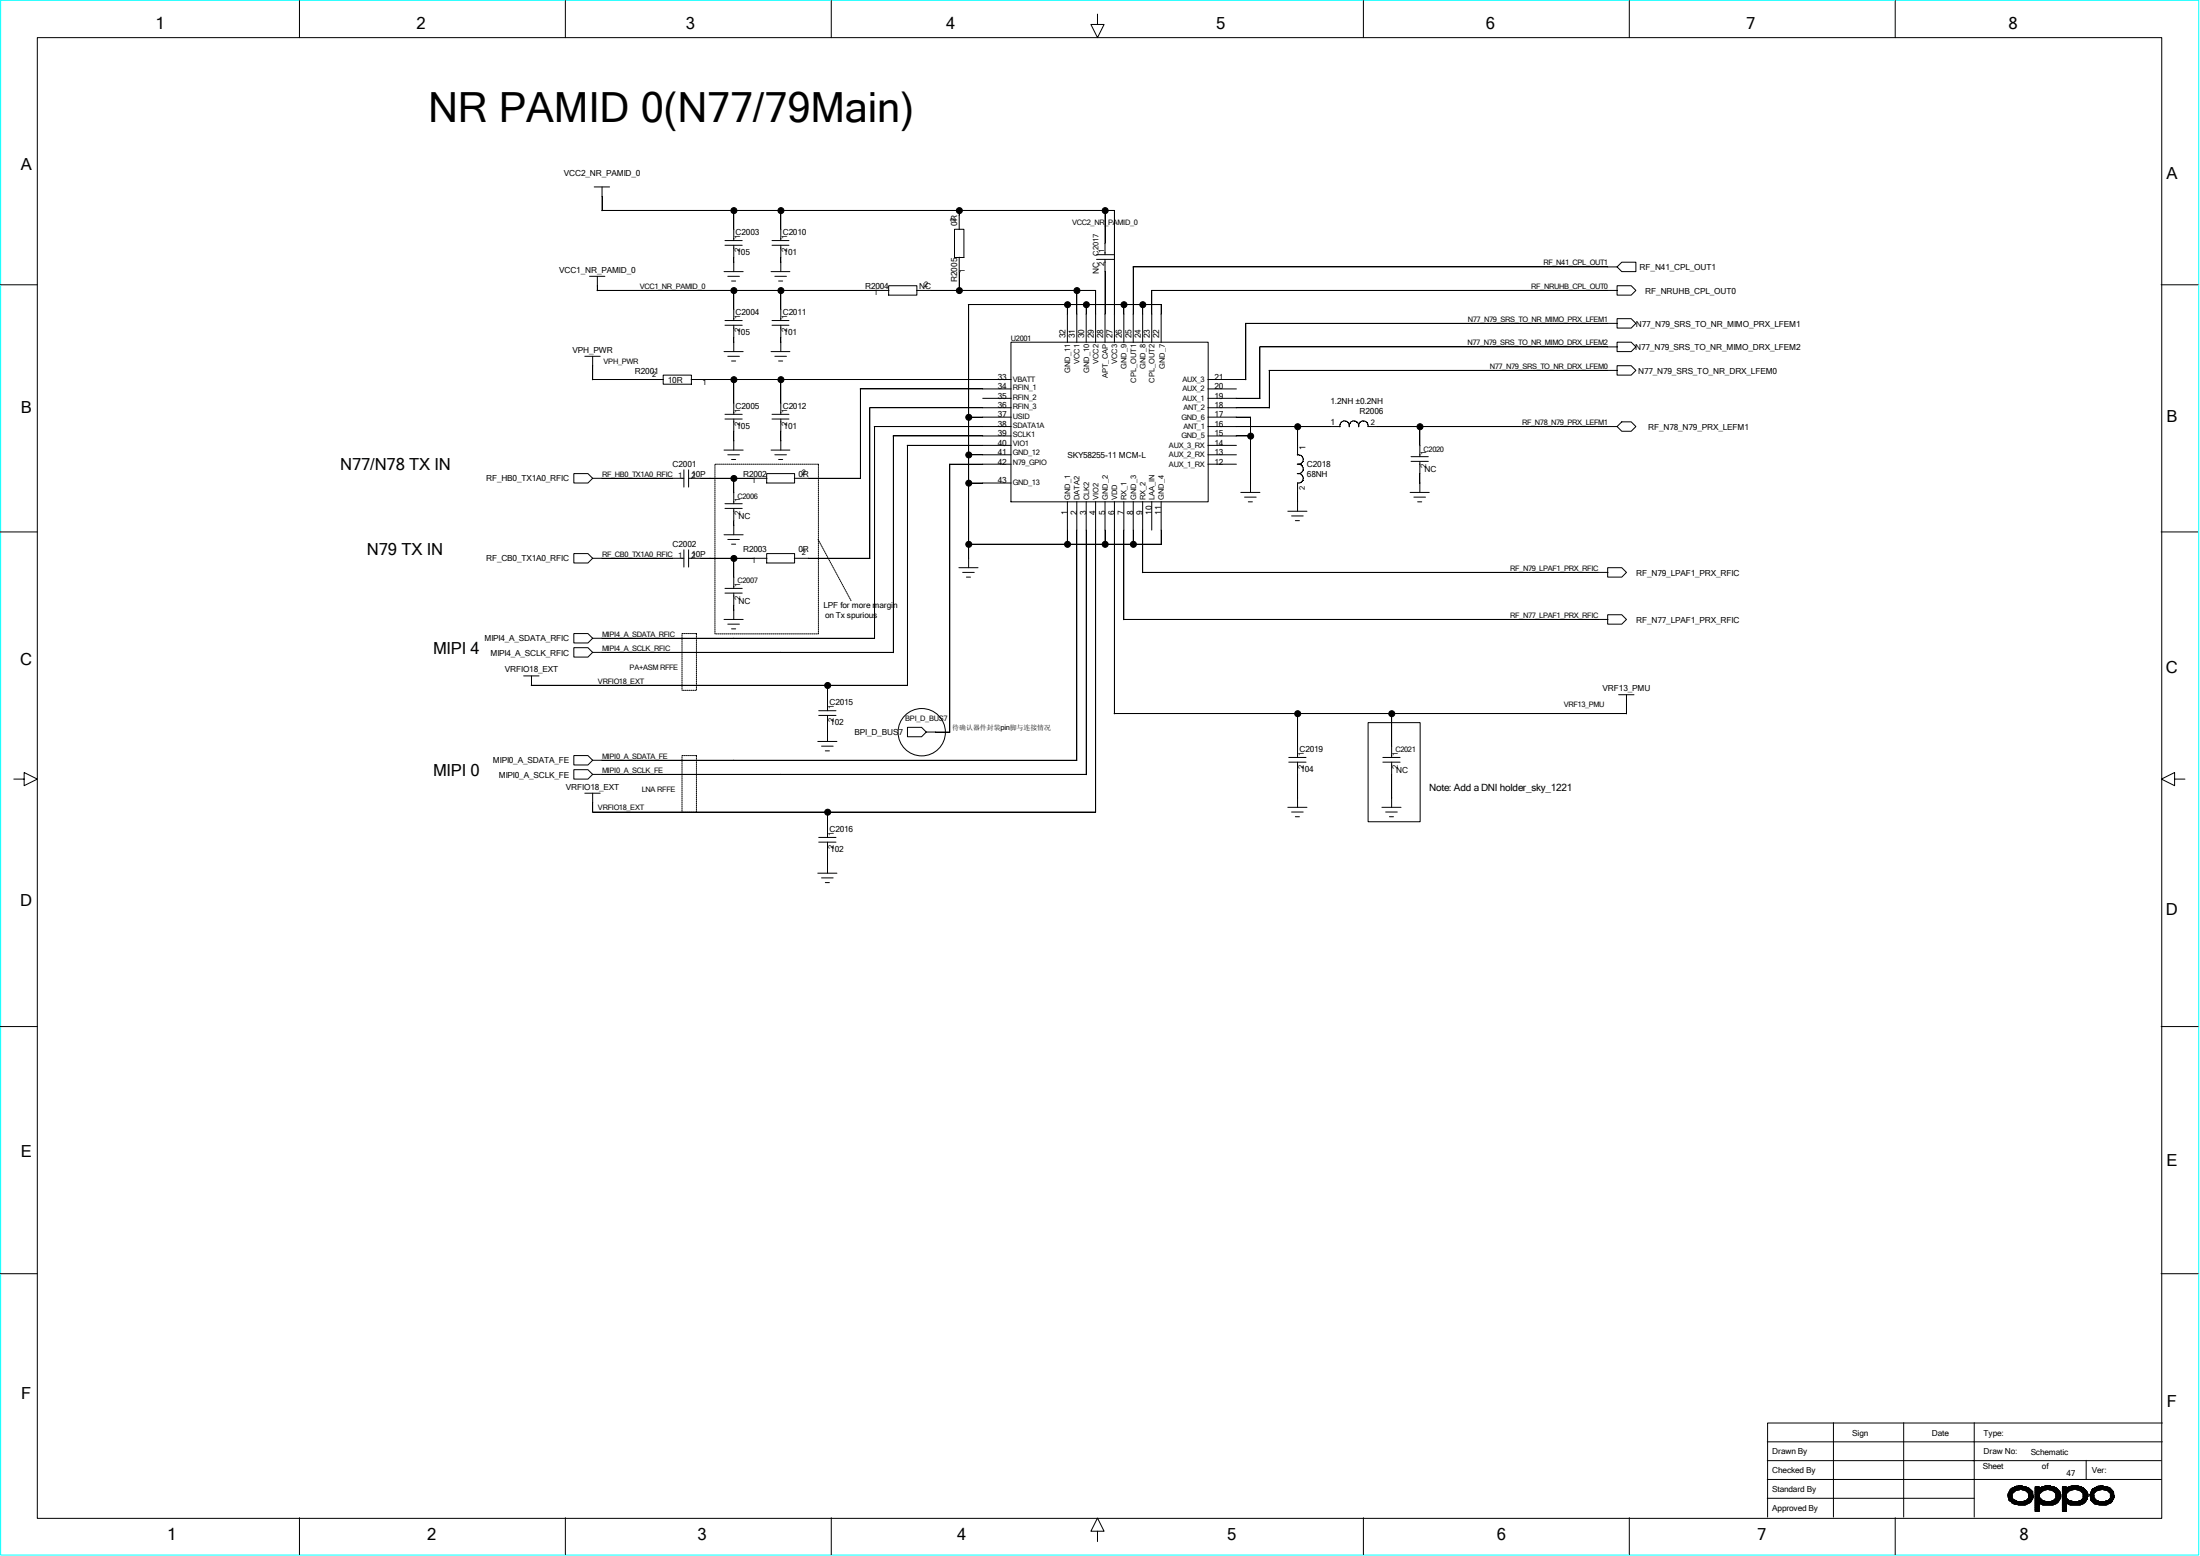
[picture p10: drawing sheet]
<svg xmlns="http://www.w3.org/2000/svg" width="297mm" height="210mm" viewBox="0 0 297 210" stroke-linecap="round" stroke-linejoin="round" font-family="sans-serif">
<path d="M.1 0h296.7v209.9h-296.7z" fill="none" stroke="#0ff" stroke-width=".14"/>
<g fill="none" stroke="#000" stroke-width=".14">
<path d="M5 5.1h286.8v199.8h-286.8zM40.4 .1v5M76.3 .1v5M112.2 .1v5M148.2 1.9v1.4h.9l-.9 1.8-.9-1.8h.9M184.1 .1v5M220 .1v5M255.9 .1v5M0 38.4h5M79.6 37.3h2.1M80.2 25.2h2.1M80.6 39.2h39.4"/>
<path d="M80.6 37.3v1.9M81.2 28.4h69.3v17.8M81.3 25.2v3.2M97.7 36.7h2.6M97.9 33.1h2.3M97.9 32.5h2.3M98.3 37.3h1.5M98.8 37.9h.5M99.1 28.4v4.1M99.1 33.1v3.6M99.1 39.2v4.1M104.1 36.7h2.5"/>
<path d="M104.2 33.1h2.3M104.2 32.5h2.3M104.6 37.3h1.6M105.1 37.9h.6M105.4 28.4v4.1M105.4 33.1v3.6M105.4 39.2v4.1M120 38.6h3.8v1.2h-3.8zM123.7 39.2h24.2v7M128.9 30.9h1.2v3.9h-1.2zM129.5 28.4v2.6M129.5 34.7v4.5"/>
<path d="M145.4 39.2v7M148 35h2.4M148 34.4h2.4M149.2 28.4v6M149.2 35v11.2M153 36h65.4M153 36v10.2M155.4 39.2h63M155.5 39.2v7M218.3 38.6h1.9l.7 .6-.7 .6h-1.9zM218.3 36l.6-.6h2v1.3h-2zM291.8 38.4h5"/>
<path d="M79 48.1h2M80 51.2h9.6M80 48.1v3.2M89.5 50.6h3.8v1.3h-3.8zM93.3 51.2h43.2M97.7 47.5h2.6M97.9 43.9h2.3M97.9 43.3h2.3M97.9 56.6h2.3M97.9 55.9h2.3M98.3 48.1h1.5M98.8 48.7h.5"/>
<path d="M99.1 43.9v3.6M99.1 51.2v4.7M99.1 56.6v4.1M104.1 47.5h2.5M104.2 43.9h2.3M104.2 43.3h2.3M104.2 56.6h2.3M104.2 55.9h2.3M104.6 48.1h1.6M105.1 48.7h.6M105.4 43.9v3.6M105.4 51.2v4.7"/>
<path d="M105.4 56.6v4.1M116.1 52.5h20.4M116.2 52.5v12.1M117.4 55h19.1M117.4 55v20.4M118 57.6h18.5M118.1 57.6v28.6M120.6 58.8h15.9M120.6 58.8v29.3M130.7 56.3h5.8M130.7 41.1h26.1v5.1M130.8 41.1v35.5"/>
<path d="M132.7 53.8h3.8M136.5 46.2h26.6v21.5h-26.6zM144.1 41.1v5.1M146.6 41.1v5.1M151.7 41.1v5.1M154.3 41.1v5.1M163.1 56.3h5.7v10.2M163.1 58.8h5.7M163.1 52.5h3.8M163.1 55h8.3M163.1 57.6h17.8M163.1 53.8h7"/>
<path d="M163.1 51.2h5.1M168.1 43.6h50.3M168.2 43.6v7.7M170.1 46.8h48.3M170.1 46.8v7M171.3 50h47.1M171.4 50v5.1M175.2 57.6v3.8M181.4 56.8h.2a.64 .64 0 0 1 .6 .6M181.4 56.8l-.3 .2-.2 .3v.3M182.6 56.8h.2a.64 .64 0 0 1 .6 .6M182.7 56.8l-.4 .2-.1 .3v.3"/>
<path d="M183.9 56.8h.2a.64 .64 0 0 1 .6 .6M183.9 56.8l-.3 .2-.2 .3v.3M184.7 57.6h33.7M184.7 57.4v.2M191.7 57.6v4M218.3 49.4h1.9l.7 .6-.7 .6h-1.9zM218.3 46.2h1.9l.7 .6-.7 .7h-1.9zM218.3 43h1.9l.7 .6-.7 .7h-1.9zM218.3 57.6l.6-.7h1.3l.7 .7-.7 .6h-1.3zM0 71.8h5M77.5 63.9h1.9l.6 .7-.6 .6h-1.9zM77.5 74.7h1.9l.6 .7-.6 .6h-1.9z"/>
<path d="M80 64.6h12.3M80 75.4h12.3M92.3 63.4v2.3M92.3 74.2v2.3M93 64.6h10.5M93 63.4v2.3M93 74.2v2.3M93 75.4h10.5M96.5 62.7h14v22.9h-14zM97.7 60.7h2.6M97.7 72.2h2.6M97.9 68.6h2.3"/>
<path d="M97.9 68h2.3M97.9 79.4h2.3M98.3 61.4h1.5M98.3 72.8h1.5M98.8 62h.5M98.8 73.4h.5M99.1 64.6v3.4M99.1 68.6v3.6M99.1 75.4v4M103.5 63.9h3.8v1.3h-3.8zM103.5 74.7h3.8v1.3h-3.8zM104.1 60.7h2.5"/>
<path d="M104.6 61.4h1.6M105.1 62h.6M107.2 64.6h9M107.2 75.4h10.2M110.4 72.8l4.5 8.3M122.5 60.1h14M122.5 60.1v32.4M128.2 62.7h8.3M128.2 62.7v36.1M129.5 76.6h2.5M130 77.3h1.5M130.5 77.9h.5"/>
<path d="M130.7 61.4h5.8M130.7 73.4h26.1M130.7 65.2h5.8M144.1 67.7v5.8M145.4 67.7v35M146.6 67.7v36.9M147.9 67.7v41.9M149.2 67.7v5.8M150.5 67.7v28.7M151.7 67.7v16M153 67.7v5.8M154.2 77.3h62.9"/>
<path d="M154.3 67.7v9.6M155.5 67.7v3.8M156.8 67.7v5.8M163.1 61.4h3.8M163.1 60.1h3.8M163.1 62.7h3.8M167.5 66.5h2.6M168 67.1h1.6M168.5 67.7h.6M173.9 69h2.5M174.4 69.6h1.5M174.9 70.3h.5"/>
<path d="M175.1 61.4h.2a.63 .63 0 0 1 .6 .5M175.1 62.7a.67 .67 0 0 1 .8 .5M175.1 63.9a.67 .67 0 0 1 .8 .5M175.2 65.2v3.8M175.2 65.2h.2M175.9 61.8a.67 .67 0 0 1-.6 .9M175.9 63.1a.67 .67 0 0 1-.6 .8M175.9 64.4v.4a.62 .62 0 0 1-.6 .4M190.4 66.5h2.6M190.5 62.3h2.3M190.5 61.6h2.3M190.9 67.1h1.5"/>
<path d="M191.4 67.7h.5M191.7 62.3v4.2M217 76.6h1.9l.7 .7-.7 .6h-1.9zM291.8 71.8h5M70.7 91.2h2.1M71.7 92.5h50.8M71.8 91.2v1.3M77.5 85.5h1.9l.6 .6-.6 .7h-1.9zM77.5 87.4h1.9l.6 .7-.6 .6h-1.9zM80 86.1h38.1M80 88.1h40.6M92.1 85.5h1.9v7.7h-1.9z"/>
<path d="M97.7 83.6h2.6M97.9 80.1h2.3M98.3 84.2h1.5M98.8 84.9h.5M99.1 80.1v3.5M110.5 96.6h2.4M110.5 95.9h2.4M111.7 92.5v3.4M111.7 96.6v3.5M122.5 98.2h1.9l.7 .6-.7 .6h-1.9zM125 98.8h3.2M150.4 96.3h69.2"/>
<path d="M151.7 83.6h65.4M175.2 96.3v5.9M184.7 97.5h7v13.4h-7zM187.9 96.3v5.9M217 83h1.9l.7 .6-.7 .6h-1.9zM218.5 93.8h2.1M219.6 93.8v2.6M1.9 105.2h1.4v-.9l1.7 .9-1.7 .8v-.8M77.5 102h1.9l.6 .6-.6 .7h-1.9zM77.5 103.9h1.9l.6 .6-.6 .7h-1.9zM79 107.1h2M80 102.6h65.4"/>
<path d="M80 104.5h66.6M80 109.6h67.9M80 107.1v2.5M92.1 102h1.9v7.6h-1.9zM110.4 100.1h2.6M110.4 117.9h2.6M110.5 113.7h2.4M110.5 113h2.4M110.9 100.7h1.6M110.9 118.5h1.6M111.4 101.3h.6M111.4 119.1h.6"/>
<path d="M111.7 109.6v3.4M111.7 113.7v4.2M173.9 109h2.5M174 102.9h2.3M174 102.2h2.3M174.4 109.6h1.5M174.9 110.2h.5M175.2 102.9v6.1M186.6 109h2.5M186.7 102.9h2.3M186.7 102.2h2.3M187.1 109.6h1.5"/>
<path d="M187.6 110.2h.5M187.9 102.9v6.1M293.6 105.2v-.9l-1.8 .9 1.8 .8v-.8h1.4M0 138.6h5M291.8 138.6h5M0 171.9h5M291.8 171.9h5M238.6 194.6h53.3M238.6 199.7h53.2M238.6 197.1h53.2M247.5 192v12.8M257 192v12.8"/>
<path d="M266.5 192v12.8M281.6 197.1v2.6M291.9 192.1h-53.3v12.7M40.4 204.9v4.9M76.3 204.9v4.9M112.2 204.9v4.9M148.2 206.7h.9l-.9-1.8-.9 1.8h.9v1.4M184.1 204.9v4.9M220 204.9v4.9M238.6 202.2h27.9M255.9 204.9v4.9M271.1 201.6h.6"/>
<path d="M271.1 201.7h.5M271.1 201.8h.5M271.1 202h.5M271.1 202.1h.5M271.2 202.2h.4M271.2 201.3h.8M271.2 202.4h.7M271.2 202.5h.8M271.2 201.5v1M271.2 201.4v.8M271.3 202.6h.8M271.4 201.2v1.4h.6v.4v-.6"/>
<path d="M271.4 201.2v1.3M271.4 201h2.5M271.5 201v1.6v-1.5v.1M271.5 202.2v.4h.7M271.5 201a2.22 2.22 0 0 1 2.9 .3l.1 .8a1.54 1.54 0 0 1-1.7 1l-.9-.1-.7-.5-.1-.8zM271.6 201.6l.5-.4 .7-.2 .7 .2 .4 .4v.6a1.54 1.54 0 0 1-2.3 0zM271.6 200.9v1.8M271.6 200.8h2.2M271.7 200.8v.7M271.7 202.3v.6M271.9 202.5v.5h1.9M271.9 200.8v.7h-.7"/>
<path d="M272 200.7v.5M272 200.7h1.4M272.1 200.7v.5h-.8M272.1 202.6v.4M272.2 200.7v.4M272.2 202.6v.4M272.2 200.6h.8M272.4 200.7v.4M272.4 202.7v.4M272.5 203.1h1M272.5 200.5v.6M272.5 202.7v.4"/>
<path d="M272.6 200.5v.6h-1.3M272.6 202.7v.4M272.8 200.5v.5M272.8 202.7v.4M272.9 200.5v.5M272.9 202.7v.4M273 200.5v.6h1.2M273 202.7v.4M273.1 200.7v.4M273.1 202.7v.4M273.3 200.7v.4M273.3 202.6v.5"/>
<path d="M273.3 202.6h1M273.4 200.7v.4M273.4 202.6v.5M273.4 201.2h.9M273.5 202.6v.4v-.4M273.5 200.7v.5M273.6 201.3h.8M273.6 200.8v.5M273.6 202.4v.6h-1.5M273.7 201.5h.7M273.8 200.8v.7M273.8 202.3v.6"/>
<path d="M273.9 202.2h.5M273.9 201.6h.5M273.9 201.7h.5M273.9 201.8h.6M273.9 202h.6M273.9 202.1h.6M273.9 200.8v.8M273.9 202.2v.7M274 200.9v2h-2.4M274.2 201v1.7h-2.6M274.3 201.2v1.3h-.7M274.4 201.3v1.1h-.7"/>
<path d="M274.7 202.2h.7M274.7 201h3M274.7 201.2h1.2M274.7 201.6h.6M274.7 201.7h.6M274.7 201.8h.6M274.7 202h.6M274.7 202.1h.6M274.7 202.4h.8M274.7 202.5h1M274.7 202.6h1.1M274.7 203h.6"/>
<path d="M274.7 203.1h.6M274.7 200.8h2.9M274.7 200.7h.6M274.7 203.2h.6M274.7 203.4h.6M274.7 203.5h.6M274.7 203.6h.6M274.7 203.8h.6M274.7 203.9h.6M274.8 200.7h.5v.3v-.2l.9-.2h.6l.3 .1a1.21 1.21 0 0 1 1 .9 1.21 1.21 0 0 1-.4 1.3 2.25 2.25 0 0 1-1.4 .2 .83 .83 0 0 1-.9-.2h-.1v1.1h-.5zM274.8 200.7v3.3M274.9 200.7v3.3"/>
<path d="M275 200.7v3.3M275.2 200.7v3.3M275.3 200.7v3.3h-.6M275.3 201.6l.5-.4 .6-.2 .8 .2 .4 .4v.6a1.54 1.54 0 0 1-2.3 0zM275.4 200.8v.8M275.4 202.2v.7M275.5 203h2.1M275.5 200.8v.7h-.8M275.5 202.3v.7M275.6 200.7h1.7M275.7 200.7v.6h-1M275.7 202.4v.6"/>
<path d="M275.8 200.7v.5M275.8 202.6v.5M275.9 200.7v.4M275.9 202.6v.5M276.1 200.5v.6M276.1 202.6v.5M276.1 200.6h.7M276.2 200.5v.6h-1.5M276.2 202.7v.4M276.3 200.5v.6M276.3 202.7v.4M276.4 200.5v.5"/>
<path d="M276.4 202.7v.4M276.6 200.5v.6M276.6 202.7v.4M276.6 201.1h1.2M276.7 200.5v.6M276.7 202.7v.4M276.8 200.5v.6M276.8 202.7v.4M276.9 200.7v.4M276.9 202.6v.5M277 201.2h1M277 202.6h.8"/>
<path d="M277.1 200.7v.4M277.1 202.6v.5M277.2 200.7v.5M277.2 202.6v.5h-1.4M277.3 201.3h.8M277.3 202.5h.7M277.3 200.7v.6M277.3 202.4v.6M277.4 201.5h.7M277.5 200.8v.7M277.5 202.3v.7M277.5 202.2h.7"/>
<path d="M277.5 201.6h.6M277.5 201.7h.7M277.5 201.8h.7M277.5 202.1h.7M277.6 200.8v.8M277.6 202.2v.7M277.7 200.9v2h-3M277.8 201v1.7h-3.1M278 201.2v1.4M278.1 201.3v1.1h-.7M278.2 201.8v.2h-.7M278.4 202.2h.6"/>
<path d="M278.4 201h3M278.4 201.2h1.1M278.4 201.6h.6M278.4 201.7h.6M278.4 201.8h.6M278.4 202h.6M278.4 202.1h.6M278.4 202.4h.7M278.4 202.5h.8M278.4 202.6h1.1M278.4 203h.6M278.4 203.1h.6"/>
<path d="M278.4 200.8h2.9M278.4 200.7h.6M278.4 203.2h.6M278.4 203.4h.6M278.4 203.5h.6M278.4 203.6h.6M278.4 203.8h.6M278.4 203.9h.6M278.5 200.7h.5v.3v-.2h.1a2.02 2.02 0 0 1 2.4 .3l.1 .2a.49 .49 0 0 1 .2 .8 1.18 1.18 0 0 1-1.6 1h-.2a.83 .83 0 0 1-.9-.2h-.1v1.1h-.5zM278.5 200.7v3.3M278.6 200.7v3.3M278.7 200.7v3.3"/>
<path d="M278.8 200.7v3.3M279 200.7v3.3h-.6M279.1 200.8v.7h-.7M279.1 202.3v.6M279.2 203h2.1M279.2 200.7v.6h-.8M279.2 202.4v.6M279.3 200.7h1.7M279.4 200.7v.5M279.4 202.6v.4M279.4 201.2l.7-.2 .8 .2 .4 .4v.6a1.54 1.54 0 0 1-2.3 0v-.6zM279.5 200.7v.4"/>
<path d="M279.5 202.6v.5M279.6 200.5v.6M279.6 202.6v.5M279.7 200.5v.6h-1.3M279.7 202.6v.5M279.9 200.5v.6M279.9 202.7v.4M280 200.5v.5M280 202.7v.4M280.1 200.5v.5M280.1 202.7v.4M280.2 200.5v.5"/>
<path d="M280.2 202.7v.4M280.3 201.1h1.2M280.4 200.5v.6M280.4 202.7v.4M280.5 200.5v.6M280.5 202.7v.4M280.6 200.5v.6M280.6 202.6v.5M280.7 201.2h.9M280.8 200.7v.4M280.8 202.6v.5M280.8 202.6h.7"/>
<path d="M280.9 200.7v.5M280.9 202.6v.5h-1.5M281 201.3h.8M281 202.5h.6M281 200.7v.6M281 202.4v.6M281.1 201.5h.7M281.1 200.8v.7M281.1 202.3v.7M281.2 202.2h.6M281.2 201.6h.7M281.2 201.7h.7"/>
<path d="M281.2 201.8h.7M281.2 202h.7M281.2 202.1h.6M281.3 200.8v2.1M281.4 200.9v2h-3M281.5 201v1.7h-3.1M281.6 201.2v1.4M281.8 201.3v1.1h-.7M282.1 201.7h.6M282.2 201.8h.5M282.2 202h.5M282.2 202.2h.5"/>
<path d="M282.2 201.6h.5M282.2 202.4h.6M282.3 201.3v1.2h.7M282.3 202.1h.4M282.4 201.2h.8M282.4 202.6h.8M282.4 201v1.6M282.5 201h2.4M282.5 200.9v1.8M282.5 201a2.06 2.06 0 0 1 2.8 .3l.2 .8-.4 .6-.8 .4-1.5-.1-.5-.5-.1-.8zM282.6 202.9h2.4M282.7 200.9v2"/>
<path d="M282.7 200.8h2.1M282.8 200.8v.7h-.6M282.8 202.2v.8M282.9 200.8v.5h-.5M282.9 202.3v.7M283 200.7h1.3M283 201.2l.8-.2 .8 .2 .3 .4v.6a1.54 1.54 0 0 1-2.2 0v-.6zM283 200.7v.5M283 202.4v.6M283.2 200.7v.4M283.2 202.6v.4M283.3 200.6h.6"/>
<path d="M283.3 200.7v.4M283.3 202.6v.5M283.4 200.7v.4M283.4 202.7v.4M283.5 200.5v.6h-1M283.5 202.7v.4M283.7 200.5v.6M283.7 202.7v.4M283.8 200.5v.5M283.8 202.7v.4M283.9 200.5v.6M283.9 202.7v.4"/>
<path d="M284 201.1h1.1M284.1 200.7v.4M284.1 202.7v.4M284.2 200.7v.4M284.2 202.7v.4M284.3 200.7v.4M284.3 202.6v.5M284.4 200.7v.4M284.4 202.6v.5h-1M284.5 201.2h.7M284.6 200.7v.5M284.6 202.6v.4h-1.9"/>
<path d="M284.6 201.3h.7M284.6 202.5h.6M284.7 200.8v.5M284.7 202.4v.6M284.8 201.5h.5M284.8 200.8v.7M284.8 202.3v.6M284.9 202.2h.4M284.9 201.6h.4M284.9 201.7h.4M284.9 201.8h.6M284.9 202h.6"/>
<path d="M284.9 202.1h.6M284.9 200.9v2M285.1 201v1.7h-2.6M285.2 201.2v1.4h-.9M285.3 201.3v1.1h-.5"/>
<circle cx="99.1" cy="28.4" r=".4"/>
<circle cx="99.1" cy="39.2" r=".4"/>
<circle cx="105.4" cy="39.2" r=".4"/>
<circle cx="105.4" cy="28.4" r=".4"/>
<circle cx="129.5" cy="28.4" r=".4"/>
<circle cx="129.5" cy="39.2" r=".4"/>
<circle cx="145.4" cy="39.2" r=".4"/>
<circle cx="149.2" cy="28.4" r=".4"/>
<circle cx="99.1" cy="51.2" r=".4"/>
<circle cx="105.4" cy="51.2" r=".4"/>
<circle cx="130.8" cy="56.3" r=".4"/>
<circle cx="144.1" cy="41.1" r=".4"/>
<circle cx="146.7" cy="41.1" r=".4"/>
<circle cx="151.7" cy="41.1" r=".4"/>
<circle cx="154.3" cy="41.1" r=".4"/>
<circle cx="168.8" cy="58.9" r=".4"/>
<circle cx="175.2" cy="57.6" r=".4"/>
<circle cx="191.7" cy="57.6" r=".4"/>
<circle cx="99.1" cy="75.4" r=".4"/>
<circle cx="99.1" cy="64.6" r=".4"/>
<circle cx="130.8" cy="65.2" r=".4"/>
<circle cx="130.8" cy="61.4" r=".4"/>
<circle cx="130.8" cy="73.5" r=".4"/>
<circle cx="144.1" cy="73.5" r=".4"/>
<circle cx="149.2" cy="73.5" r=".4"/>
<circle cx="153" cy="73.5" r=".4"/>
<circle cx="111.7" cy="92.5" r=".4"/>
<circle cx="124.4" cy="98.8" r="3.2"/>
<circle cx="175.2" cy="96.3" r=".4"/>
<circle cx="187.9" cy="96.3" r=".4"/>
<circle cx="111.7" cy="109.6" r=".4"/>
</g>
<g fill="#000">
<path d="M80.6 38.6v.6z" fill-rule="evenodd"/>
<path d="M81.3 26.5v1.9z" fill-rule="evenodd"/>
<path d="M99.1 34.8v.6z" fill-rule="evenodd"/>
<path d="M105.4 34.8v.6z" fill-rule="evenodd"/>
<path d="M129.5 28.4v.6z" fill-rule="evenodd"/>
<path d="M149.2 28.4h1.3z" fill-rule="evenodd"/>
<path d="M80 49.4v1.8z" fill-rule="evenodd"/>
<path d="M99.1 45.6v.6z" fill-rule="evenodd"/>
<path d="M99.1 58.2v1.3z" fill-rule="evenodd"/>
<path d="M105.4 45.6v.6z" fill-rule="evenodd"/>
<path d="M105.4 58.2v1.3z" fill-rule="evenodd"/>
<path d="M130.8 56.3h1.9z" fill-rule="evenodd"/>
<path d="M144.1 41.1v1.3z" fill-rule="evenodd"/>
<path d="M146.6 41.1v1.3z" fill-rule="evenodd"/>
<path d="M151.7 41.1v1.3z" fill-rule="evenodd"/>
<path d="M154.3 41.1v1.3z" fill-rule="evenodd"/>
<path d="M156.8 41.1v1.3z" fill-rule="evenodd"/>
<path d="M166.9 51.2h1.3z" fill-rule="evenodd"/>
<path d="M166.9 56.3h1.9z" fill-rule="evenodd"/>
<path d="M166.9 58.8h1.9z" fill-rule="evenodd"/>
<path d="M94.6 75.4h1.3z" fill-rule="evenodd"/>
<path d="M94.6 64.6h1.3z" fill-rule="evenodd"/>
<path d="M99.1 70.3v.6z" fill-rule="evenodd"/>
<path d="M99.1 64.6v1.9z" fill-rule="evenodd"/>
<path d="M130.8 73.4v2z" fill-rule="evenodd"/>
<path d="M130.8 61.4h1.9z" fill-rule="evenodd"/>
<path d="M130.8 65.2h1.9z" fill-rule="evenodd"/>
<path d="M144.1 71.5v1.9z" fill-rule="evenodd"/>
<path d="M149.2 71.5v1.9z" fill-rule="evenodd"/>
<path d="M153 71.5v1.9z" fill-rule="evenodd"/>
<path d="M156.8 71.5v1.9z" fill-rule="evenodd"/>
<path d="M175.2 66.5v1.2z" fill-rule="evenodd"/>
<path d="M191.7 63.9v1.3z" fill-rule="evenodd"/>
<path d="M99.1 81.7v.6z" fill-rule="evenodd"/>
<path d="M111.7 92.5v1.9z" fill-rule="evenodd"/>
<path d="M111.7 98.2v.6z" fill-rule="evenodd"/>
<path d="M126.3 98.8h1.9z" fill-rule="evenodd"/>
<path d="M219.6 95v1.3z" fill-rule="evenodd"/>
<path d="M80 108.3v1.3z" fill-rule="evenodd"/>
<path d="M111.7 115.3v1.3z" fill-rule="evenodd"/>
<path d="M111.7 109.6v1.9z" fill-rule="evenodd"/>
<circle cx="99.1" cy="28.4" r=".41"/>
<circle cx="99.1" cy="39.2" r=".41"/>
<circle cx="105.4" cy="39.2" r=".41"/>
<circle cx="105.4" cy="28.4" r=".41"/>
<circle cx="129.5" cy="28.4" r=".41"/>
<circle cx="129.5" cy="39.2" r=".41"/>
<circle cx="145.4" cy="39.2" r=".41"/>
<circle cx="149.2" cy="28.4" r=".41"/>
<circle cx="99.1" cy="51.2" r=".41"/>
<circle cx="105.4" cy="51.2" r=".41"/>
<circle cx="130.8" cy="56.3" r=".41"/>
<circle cx="144.1" cy="41.1" r=".41"/>
<circle cx="146.7" cy="41.1" r=".41"/>
<circle cx="151.7" cy="41.1" r=".41"/>
<circle cx="154.3" cy="41.1" r=".41"/>
<circle cx="168.8" cy="58.9" r=".41"/>
<circle cx="175.2" cy="57.6" r=".41"/>
<circle cx="191.7" cy="57.6" r=".41"/>
<circle cx="99.1" cy="75.4" r=".41"/>
<circle cx="99.1" cy="64.6" r=".41"/>
<circle cx="130.8" cy="61.4" r=".41"/>
<circle cx="130.8" cy="65.2" r=".41"/>
<circle cx="130.8" cy="73.5" r=".41"/>
<circle cx="144.1" cy="73.5" r=".41"/>
<circle cx="149.2" cy="73.5" r=".41"/>
<circle cx="153" cy="73.5" r=".41"/>
<circle cx="111.7" cy="92.5" r=".41"/>
<circle cx="175.2" cy="96.3" r=".41"/>
<circle cx="187.9" cy="96.3" r=".41"/>
<circle cx="111.7" cy="109.6" r=".41"/>
</g>
<text font-size="5.6" x="57.8" y="16.4">NR PAMID 0(N77/79Main)</text>
<g font-size="2.2">
<text x="21" y="3.9">1</text>
<text x="56.2" y="3.9">2</text>
<text x="92.6" y="3.9">3</text>
<text x="127.7" y="3.9">4</text>
<text x="164.2" y="3.9">5</text>
<text x="200.6" y="3.9">6</text>
<text x="235.8" y="3.9">7</text>
<text x="271.1" y="3.9">8</text>
<text x="2.8" y="22.9">A</text>
<text x="292.5" y="24.1">A</text>
<text x="2.8" y="55.8">B</text>
<text x="292.5" y="57">B</text>
<text x="45.9" y="63.5">N77/N78 TX IN</text>
<text x="49.5" y="74.9">N79 TX IN</text>
<text x="2.7" y="89.7">C</text>
<text x="58.5" y="88.2">MIPI 4</text>
<text x="292.4" y="90.8">C</text>
<text x="58.5" y="104.7">MIPI 0</text>
<text x="2.7" y="122.3">D</text>
<text x="292.4" y="123.5">D</text>
<text x="2.8" y="156.2">E</text>
<text x="292.5" y="157.4">E</text>
<text x="2.8" y="188.8">F</text>
<text x="292.5" y="189.9">F</text>
<text x="22.6" y="207.9">1</text>
<text x="57.7" y="207.9">2</text>
<text x="94.1" y="207.9">3</text>
<text x="129.2" y="207.9">4</text>
<text x="165.7" y="207.9">5</text>
<text x="202.1" y="207.9">6</text>
<text x="237.2" y="207.9">7</text>
<text x="272.6" y="207.9">8</text>
</g>
<text font-size="1.3" x="193" y="106.8">Note: Add a DNI holder_sky_1221</text>
<g font-size="1.1">
<text x="76.1" y="23.7">VCC2_NR_PAMID_0</text>
<text x="99.3" y="31.8">C2003</text>
<text x="99.4" y="34.4">105</text>
<text x="105.7" y="31.8">C2010</text>
<text x="105.8" y="34.4">101</text>
<text x="129.2" y="30.5" transform="rotate(-90 129.2 30.5)">0R</text>
<text x="75.5" y="36.8">VCC1_NR_PAMID_0</text>
<text x="116.8" y="39">R2004</text>
<text x="124.1" y="39">NC</text>
<text x="129.2" y="38.1" transform="rotate(-90 129.2 38.1)">R2005</text>
<text x="148.3" y="37" transform="rotate(-90 148.3 37)">NC</text>
<text x="221.4" y="36.4">RF_N41_CPL_OUT1</text>
<text x="222.1" y="39.6">RF_NRUHB_CPL_OUT0</text>
<text x="77.3" y="47.6">VPH_PWR</text>
<text x="99.3" y="42.5">C2004</text>
<text x="99.4" y="45.2">105</text>
<text x="105.7" y="42.5">C2011</text>
<text x="105.8" y="45.2">101</text>
<text x="143.8" y="45.7" transform="rotate(-90 143.8 45.7)">32</text>
<text x="145.1" y="45.7" transform="rotate(-90 145.1 45.7)">31</text>
<text x="146.4" y="45.7" transform="rotate(-90 146.4 45.7)">30</text>
<text x="147.7" y="45.7" transform="rotate(-90 147.7 45.7)">29</text>
<text x="148.9" y="45.7" transform="rotate(-90 148.9 45.7)">28</text>
<text x="150.2" y="45.7" transform="rotate(-90 150.2 45.7)">27</text>
<text x="151.5" y="45.7" transform="rotate(-90 151.5 45.7)">26</text>
<text x="152.7" y="45.7" transform="rotate(-90 152.7 45.7)">25</text>
<text x="154" y="45.7" transform="rotate(-90 154 45.7)">24</text>
<text x="155.2" y="45.7" transform="rotate(-90 155.2 45.7)">23</text>
<text x="156.5" y="45.7" transform="rotate(-90 156.5 45.7)">22</text>
<text x="220.8" y="47.2">N77_N79_SRS_TO_NR_MIMO_DRX_LFEM2</text>
<text x="220.9" y="44.1">N77_N79_SRS_TO_NR_MIMO_PRX_LFEM1</text>
<text x="85.7" y="50.4">R2001</text>
<text x="90.2" y="51.6">10R</text>
<text x="134.7" y="53.8">35</text>
<text x="134.7" y="52.5">34</text>
<text x="134.7" y="51.3">33</text>
<text x="164" y="51.3">21</text>
<text x="164" y="52.5">20</text>
<text x="164" y="53.8">19</text>
<text x="221.1" y="50.4">N77_N79_SRS_TO_NR_DRX_LFEM0</text>
<text x="99.3" y="55.2">C2005</text>
<text x="99.4" y="57.9">105</text>
<text x="105.7" y="55.2">C2012</text>
<text x="105.8" y="57.9">101</text>
<text x="134.7" y="58.9">39</text>
<text x="134.7" y="57.6">38</text>
<text x="134.7" y="56.3">37</text>
<text x="134.7" y="55.1">36</text>
<text x="164" y="55.1">18</text>
<text x="164" y="56.3">17</text>
<text x="164" y="57.6">16</text>
<text x="164" y="58.9">15</text>
<text x="179.6" y="54.6">1.2NH ±0.2NH</text>
<text x="179.6" y="57.4">1</text>
<text x="183.6" y="55.8">R2006</text>
<text x="222.5" y="58">RF_N78_N79_PRX_LEFM1</text>
<text x="65.6" y="65">RF_HB0_TX1A0_RFIC</text>
<text x="90.8" y="63.1">C2001</text>
<text x="93.3" y="64.3">10P</text>
<text x="100.3" y="64.3">R2002</text>
<text x="107.8" y="64.3">0R</text>
<text x="134.7" y="65.2">43</text>
<text x="134.7" y="62.7">42</text>
<text x="134.7" y="61.4">41</text>
<text x="134.7" y="60.2">40</text>
<text x="144.1" y="61.8">SKY58255-11 MCM-L</text>
<text x="164" y="60.2">14</text>
<text x="164" y="61.4">13</text>
<text x="164" y="62.7">12</text>
<text x="176.2" y="60.7" transform="rotate(-90 176.2 60.7)">1</text>
<text x="176.4" y="63.1">C2018</text>
<text x="176.4" y="64.3">68NH</text>
<text x="192.3" y="63.7">NC</text>
<text x="99.7" y="70.1">NC</text>
<text x="144.1" y="69.5" transform="rotate(-90 144.1 69.5)">1</text>
<text x="145.4" y="69.5" transform="rotate(-90 145.4 69.5)">2</text>
<text x="146.6" y="69.5" transform="rotate(-90 146.6 69.5)">3</text>
<text x="147.9" y="69.5" transform="rotate(-90 147.9 69.5)">4</text>
<text x="149.2" y="69.5" transform="rotate(-90 149.2 69.5)">5</text>
<text x="150.5" y="69.5" transform="rotate(-90 150.5 69.5)">6</text>
<text x="151.7" y="69.5" transform="rotate(-90 151.7 69.5)">7</text>
<text x="153" y="69.5" transform="rotate(-90 153 69.5)">8</text>
<text x="154.3" y="69.5" transform="rotate(-90 154.3 69.5)">9</text>
<text x="155.5" y="69.5" transform="rotate(-90 155.5 69.5)">10</text>
<text x="156.8" y="69.5" transform="rotate(-90 156.8 69.5)">11</text>
<text x="65.6" y="75.8">RF_CB0_TX1A0_RFIC</text>
<text x="90.8" y="73.9">C2002</text>
<text x="93.3" y="75.1">10P</text>
<text x="100.3" y="74.5">R2003</text>
<text x="107.8" y="74.5">0R</text>
<text x="220.9" y="77.7">RF_N79_LPAF1_PRX_RFIC</text>
<text x="99.7" y="81.5">NC</text>
<text x="111.2" y="82.1">LPF for more margin</text>
<text x="111.4" y="83.4">on Tx spurious</text>
<text x="65.4" y="86.6">MIPI4_A_SDATA_RFIC</text>
<text x="66.2" y="88.5">MIPI4_A_SCLK_RFIC</text>
<text x="220.9" y="84">RF_N77_LPAF1_PRX_RFIC</text>
<text x="68.2" y="90.8">VRFIO18_EXT</text>
<text x="112" y="95.2">C2015</text>
<text x="216.4" y="93.3">VRF13_PMU</text>
<text x="112.1" y="97.8">102</text>
<text x="115.4" y="99.2">BPI_D_BUS7</text>
<text x="175.4" y="101.5">C2019</text>
<text x="66.5" y="103">MIPI0_A_SDATA_FE</text>
<text x="67.4" y="104.9">MIPI0_A_SCLK_FE</text>
<text x="76.4" y="106.6">VRFIO18_EXT</text>
<text x="175.6" y="104.2">104</text>
<text x="188.5" y="104.3">NC</text>
<text x="112" y="112.3">C2016</text>
<text x="112.1" y="115">102</text>
<text x="239.3" y="196.3">Drawn By</text>
<text x="250.1" y="193.8">Sign</text>
<text x="260.8" y="193.8">Date</text>
<text x="267.8" y="196.3">Draw No:</text>
<text x="267.8" y="193.8">Type:</text>
<text x="274.2" y="196.4">Schematic</text>
<text x="239.3" y="198.8">Checked By</text>
<text x="239.3" y="201.4">Standard By</text>
<text x="239.3" y="203.9">Approved By</text>
<text x="267.7" y="198.3">Sheet</text>
<text x="275.7" y="198.3">of</text>
<text x="279" y="199.2">47</text>
<text x="282.4" y="198.8">Ver:</text>
</g>
<g font-size="1">
<text x="99.9" y="34" transform="rotate(-90 99.9 34)">2</text>
<text x="99.9" y="32.3" transform="rotate(-90 99.9 32.3)">1</text>
<text x="106.3" y="34" transform="rotate(-90 106.3 34)">2</text>
<text x="106.3" y="32.3" transform="rotate(-90 106.3 32.3)">1</text>
<text x="129" y="30" transform="rotate(-90 129 30)">2</text>
<text x="144.7" y="30.4">VCC2_NR_PAMID_0</text>
<text x="148.3" y="34.5" transform="rotate(-90 148.3 34.5)">C2017</text>
<text x="149.1" y="35.9" transform="rotate(-90 149.1 35.9)">2</text>
<text x="149.1" y="34.2" transform="rotate(-90 149.1 34.2)">1</text>
<text x="208.4" y="35.8">RF_N41_CPL_OUT1</text>
<text x="86.4" y="39">VCC1_NR_PAMID_0</text>
<text x="118" y="39.9">1</text>
<text x="124.8" y="38.8">2</text>
<text x="130.3" y="36.8" transform="rotate(-90 130.3 36.8)">1</text>
<text x="206.7" y="39">RF_NRUHB_CPL_OUT0</text>
<text x="99.9" y="44.8" transform="rotate(-90 99.9 44.8)">2</text>
<text x="99.9" y="43.1" transform="rotate(-90 99.9 43.1)">1</text>
<text x="106.3" y="44.8" transform="rotate(-90 106.3 44.8)">2</text>
<text x="106.3" y="43.1" transform="rotate(-90 106.3 43.1)">1</text>
<text x="136.5" y="46">U2001</text>
<text x="198.1" y="46.6">N77_N79_SRS_TO_NR_MIMO_DRX_LFEM2</text>
<text x="198.2" y="43.4">N77_N79_SRS_TO_NR_MIMO_PRX_LFEM1</text>
<text x="81.5" y="49.1">VPH_PWR</text>
<text x="88.1" y="50.8">2</text>
<text x="94.8" y="51.9">1</text>
<text x="136.7" y="51.6">VBATT</text>
<text x="136.7" y="52.7">RFIN_1</text>
<text x="136.7" y="54">RFIN_2</text>
<text x="144.5" y="50.3" transform="rotate(-90 144.5 50.3)">GND_11</text>
<text x="145.8" y="49.1" transform="rotate(-90 145.8 49.1)">VCC1</text>
<text x="147" y="50.3" transform="rotate(-90 147 50.3)">GND_10</text>
<text x="148.3" y="49.1" transform="rotate(-90 148.3 49.1)">VCC2</text>
<text x="149.6" y="51.1" transform="rotate(-90 149.6 51.1)">APT_CAP</text>
<text x="150.8" y="49.1" transform="rotate(-90 150.8 49.1)">VCC3</text>
<text x="152.1" y="49.8" transform="rotate(-90 152.1 49.8)">GND_9</text>
<text x="153.4" y="51.6" transform="rotate(-90 153.4 51.6)">CPL_OUT1</text>
<text x="154.6" y="49.8" transform="rotate(-90 154.6 49.8)">GND_8</text>
<text x="155.9" y="51.6" transform="rotate(-90 155.9 51.6)">CPL_OUT2</text>
<text x="157.3" y="49.8" transform="rotate(-90 157.3 49.8)">GND_7</text>
<text x="159.6" y="52.8">AUX_2</text>
<text x="159.6" y="51.6">AUX_3</text>
<text x="201.1" y="49.8">N77_N79_SRS_TO_NR_DRX_LFEM0</text>
<text x="99.9" y="57.4" transform="rotate(-90 99.9 57.4)">2</text>
<text x="99.9" y="55.7" transform="rotate(-90 99.9 55.7)">1</text>
<text x="106.3" y="57.4" transform="rotate(-90 106.3 57.4)">2</text>
<text x="106.3" y="55.7" transform="rotate(-90 106.3 55.7)">1</text>
<text x="136.7" y="55.2">RFIN_3</text>
<text x="136.7" y="56.5">USID</text>
<text x="136.7" y="57.8">SDATA1A</text>
<text x="136.7" y="58.9">SCLK1</text>
<text x="159.5" y="59.2">GND_5</text>
<text x="159.5" y="56.6">GND_6</text>
<text x="159.6" y="54.1">AUX_1</text>
<text x="159.8" y="57.9">ANT_1</text>
<text x="159.8" y="55.4">ANT_2</text>
<text x="185.1" y="57.4">2</text>
<text x="205.5" y="57.4">RF_N78_N79_PRX_LEFM1</text>
<text x="81.3" y="64.3">RF_HB0_TX1A0_RFIC</text>
<text x="91.6" y="64.5">1</text>
<text x="93.3" y="64.5">2</text>
<text x="101.5" y="65.2">1</text>
<text x="108.2" y="64.1">2</text>
<text x="136.7" y="60.2">VIO1</text>
<text x="136.7" y="61.5">GND_12</text>
<text x="136.7" y="62.7">N79_GPIO</text>
<text x="136.7" y="65.4">GND_13</text>
<text x="157.8" y="63">AUX_1_RX</text>
<text x="157.8" y="61.7">AUX_2_RX</text>
<text x="157.8" y="60.5">AUX_3_RX</text>
<text x="192.2" y="61">C2020</text>
<text x="192.5" y="63.2" transform="rotate(-90 192.5 63.2)">2</text>
<text x="192.5" y="61.4" transform="rotate(-90 192.5 61.4)">1</text>
<text x="99.6" y="67.3">C2006</text>
<text x="99.9" y="69.5" transform="rotate(-90 99.9 69.5)">2</text>
<text x="99.9" y="67.8" transform="rotate(-90 99.9 67.8)">1</text>
<text x="144.5" y="67.5" transform="rotate(-90 144.5 67.5)">GND_1</text>
<text x="145.8" y="67.5" transform="rotate(-90 145.8 67.5)">DATA2</text>
<text x="147" y="67.5" transform="rotate(-90 147 67.5)">CLK2</text>
<text x="148.3" y="67.5" transform="rotate(-90 148.3 67.5)">VIO2</text>
<text x="149.6" y="67.5" transform="rotate(-90 149.6 67.5)">GND_2</text>
<text x="150.8" y="67.5" transform="rotate(-90 150.8 67.5)">VDD</text>
<text x="152.1" y="67.5" transform="rotate(-90 152.1 67.5)">RX_1</text>
<text x="153.4" y="67.5" transform="rotate(-90 153.4 67.5)">GND_3</text>
<text x="154.6" y="67.5" transform="rotate(-90 154.6 67.5)">RX_2</text>
<text x="155.9" y="67.5" transform="rotate(-90 155.9 67.5)">LAA_IN</text>
<text x="157.1" y="67.5" transform="rotate(-90 157.1 67.5)">GND_4</text>
<text x="176.1" y="66.1" transform="rotate(-90 176.1 66.1)">2</text>
<text x="81.3" y="75.1">RF_CB0_TX1A0_RFIC</text>
<text x="91.6" y="75.3">1</text>
<text x="93.3" y="75.3">2</text>
<text x="101.5" y="76">1</text>
<text x="108.2" y="74.9">2</text>
<text x="203.9" y="77">RF_N79_LPAF1_PRX_RFIC</text>
<text x="99.6" y="78.7">C2007</text>
<text x="99.9" y="80.9" transform="rotate(-90 99.9 80.9)">2</text>
<text x="99.9" y="79.2" transform="rotate(-90 99.9 79.2)">1</text>
<text x="203.9" y="83.4">RF_N77_LPAF1_PRX_RFIC</text>
<text x="81.3" y="85.9">MIPI4_A_SDATA_RFIC</text>
<text x="81.3" y="87.8">MIPI4_A_SCLK_RFIC</text>
<text x="80.7" y="92.3">VRFIO18_EXT</text>
<text x="85" y="90.4">PA+ASM RFFE</text>
<text x="112.6" y="95.7" transform="rotate(-90 112.6 95.7)">1</text>
<text x="211.1" y="95.5">VRF13_PMU</text>
<text x="112.6" y="97.4" transform="rotate(-90 112.6 97.4)">2</text>
<text x="122.2" y="97.3">BPI_D_BUS7</text>
<text x="188.4" y="101.6">C2021</text>
<text x="81.3" y="102.4">MIPI0_A_SDATA_FE</text>
<text x="81.3" y="104.3">MIPI0_A_SCLK_FE</text>
<text x="86.7" y="106.8">LNA RFFE</text>
<text x="176" y="103.8" transform="rotate(-90 176 103.8)">2</text>
<text x="176" y="102" transform="rotate(-90 176 102)">1</text>
<text x="188.7" y="103.8" transform="rotate(-90 188.7 103.8)">2</text>
<text x="188.7" y="102" transform="rotate(-90 188.7 102)">1</text>
<text x="80.7" y="109.4">VRFIO18_EXT</text>
<text x="112.6" y="112.8" transform="rotate(-90 112.6 112.8)">1</text>
<text x="112.6" y="114.6" transform="rotate(-90 112.6 114.6)">2</text>
</g>
<text font-size=".9" x="128.6" y="98.6">待确认器件封装pin脚与连接情况</text>
</svg>
